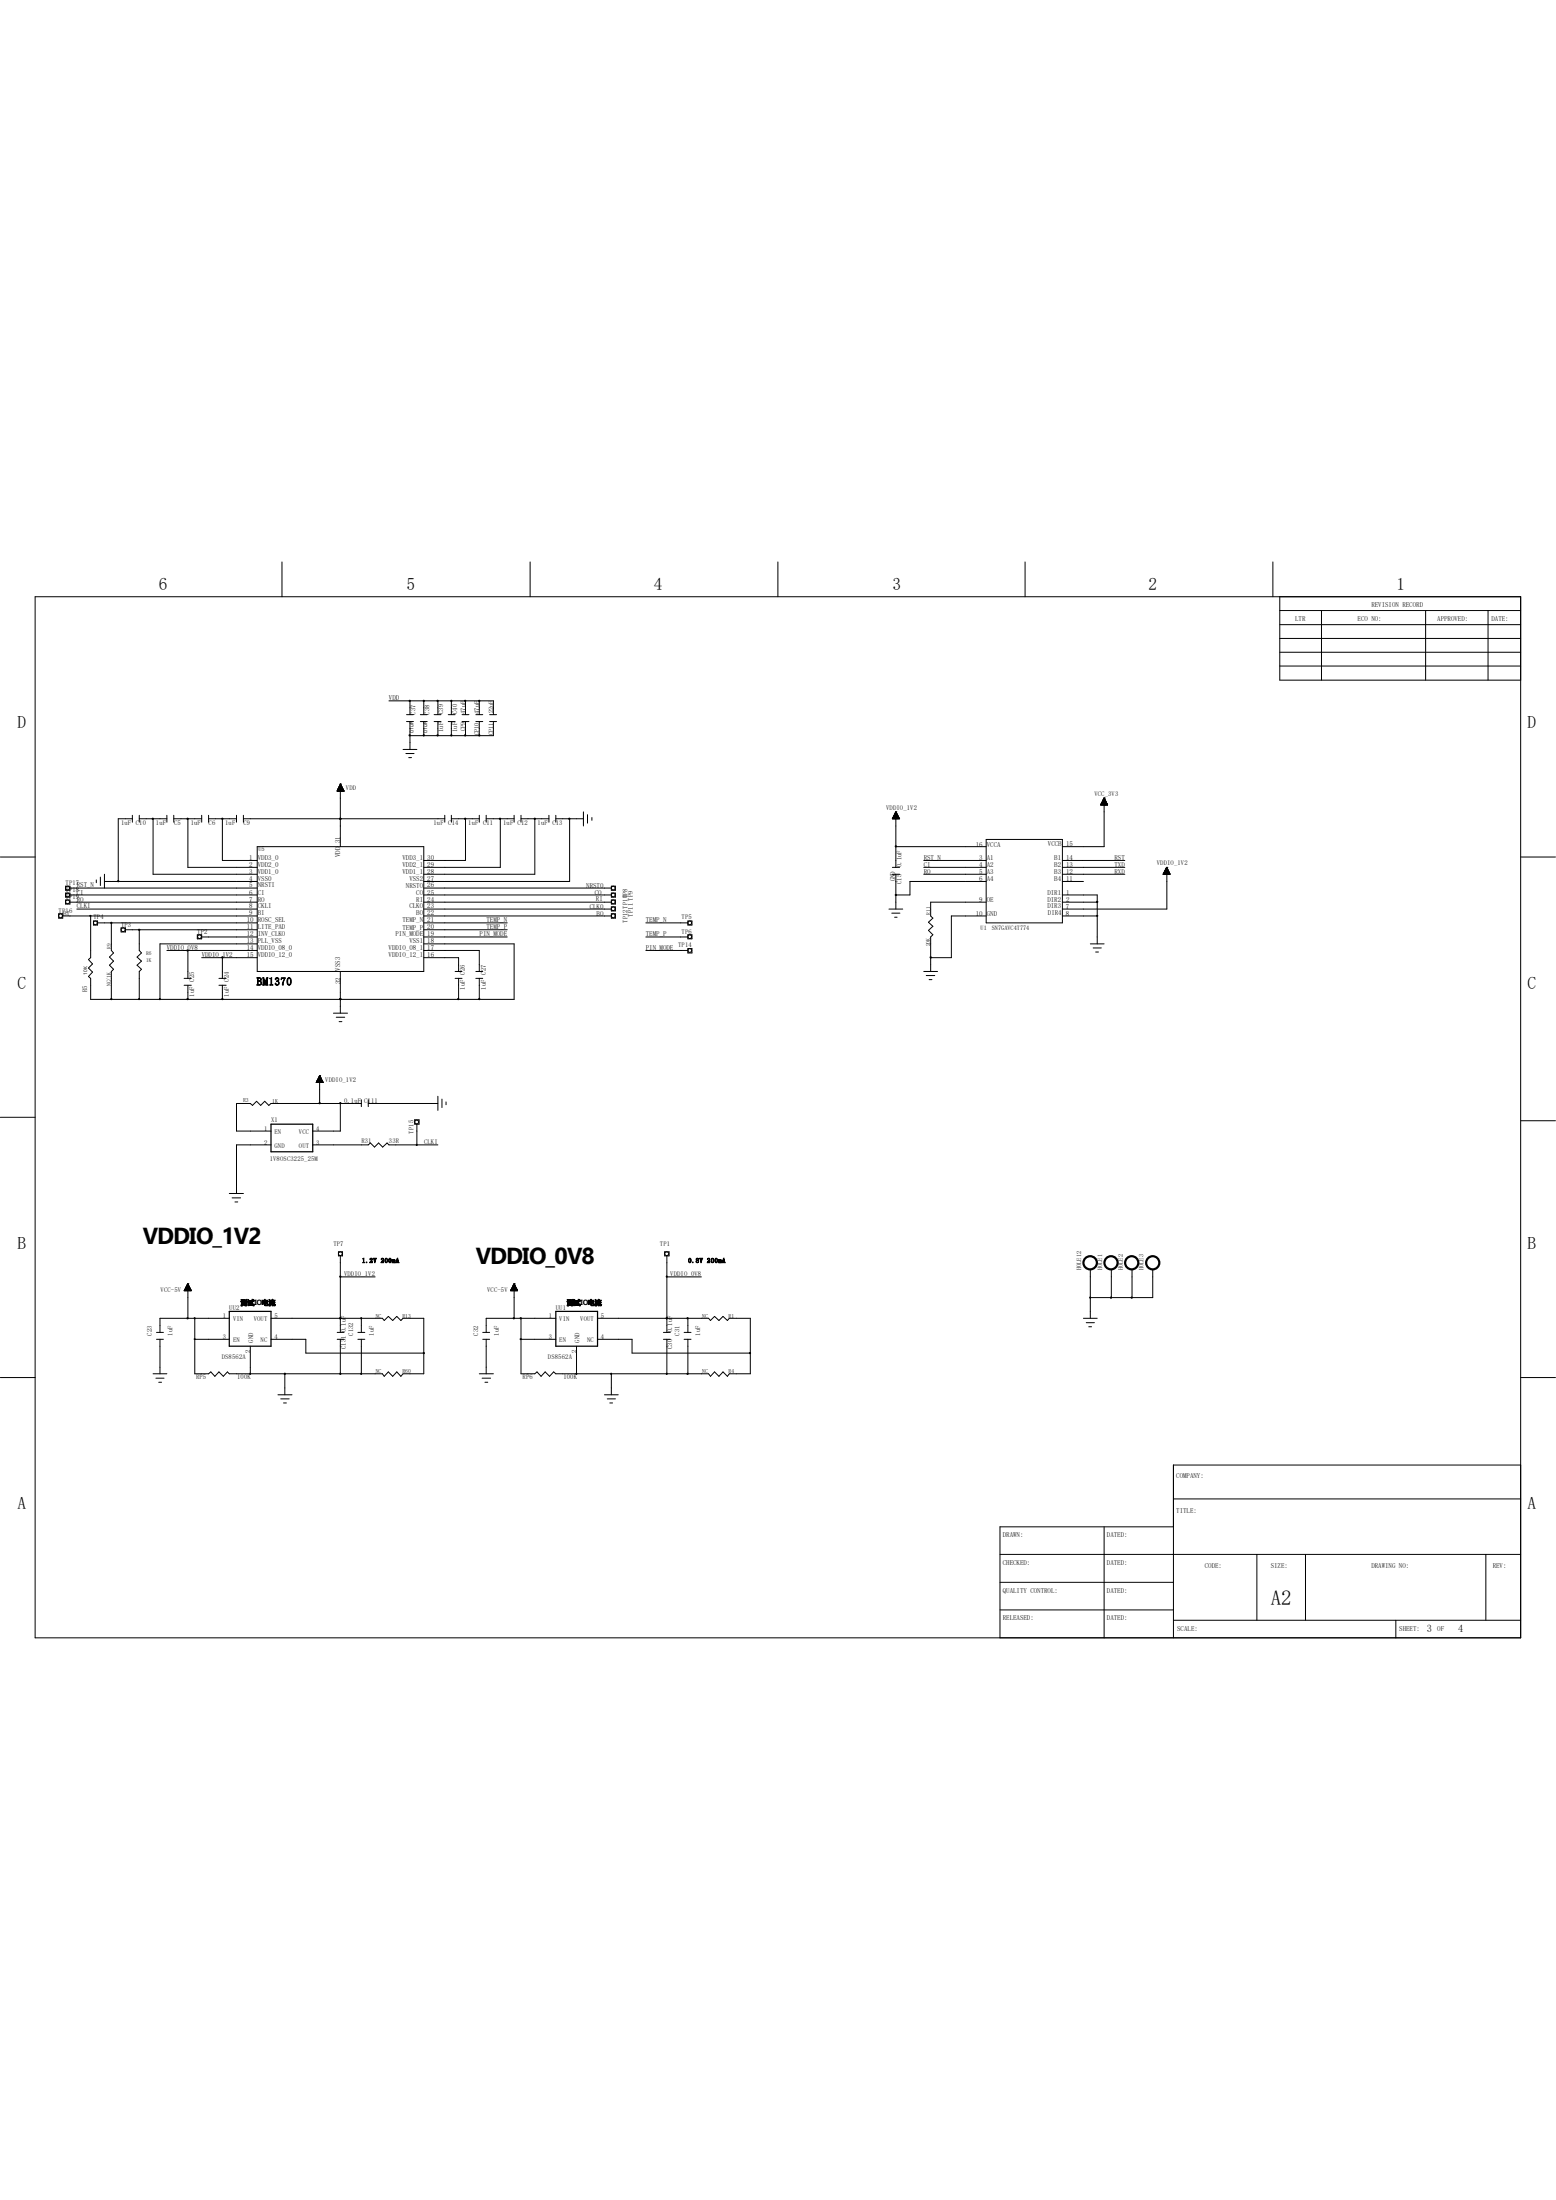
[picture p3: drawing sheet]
<svg xmlns="http://www.w3.org/2000/svg" width="210mm" height="297mm" viewBox="0 0 210 297" stroke-linecap="round" stroke-linejoin="round" font-family="sans-serif">
<g fill="none" stroke="#000" stroke-width=".13">
<path d="M38.1 75.9v4.7M71.5 75.9v4.7M105 75.9v4.7M138.3 75.9v4.7M171.8 75.9v4.7M4.7 80.6h200.5v140.5h-200.5zM52.5 94.6h14.1v1.9M54.9 96.5h.9M54.9 97.4h.9M55.3 94.6v1.9M55.3 97.4v3.8M56.7 96.5h1"/>
<path d="M56.7 97.4h1M57.2 94.6v1.9M57.2 97.4v1.9M58.6 96.5h.9M58.6 97.4h.9M59.1 94.6v1.9M59.1 97.4v1.9M60.5 96.5h.9M60.5 97.4h.9M60.9 94.6v1.9M60.9 97.4v1.9M62.4 96.5h.9"/>
<path d="M62.4 97.4h.9M62.8 94.6v1.9M62.8 97.4v1.9M64.2 96.5h1M64.2 97.4h1M64.7 94.6v1.9M64.7 97.4v1.9M66.1 96.5h.9M66.1 97.4h.9M66.6 97.4v1.9h-11.3M172.7 80.6v11.2h32.5M172.7 86.2h32.5"/>
<path d="M172.7 82.4h32.5M172.7 84.3h32.5M172.7 88.1h32.5M172.7 89.9h32.5M178.4 82.4v9.4M192.4 82.4v9.4M200.8 82.4v9.4M0 115.7h4.7M8.8 119.6h.6v.6h-.6zM9.4 119.9h25.3M13 118.8v.4M13.5 118.4v1.1"/>
<path d="M14.1 119h20.6M14.1 118v1.9M17.9 110.5h-1.9v8.5M17.9 110.1v.9M18.8 110.5h3.7M18.8 110.1v.9M20.7 110.5v7.5h14M22.5 110.1v.9M23.5 110.1v.9M23.5 110.5h3.7M25.4 110.5v6.6h9.3M27.2 110.1v.9"/>
<path d="M28.2 110.5h3.7M28.2 110.1v.9M30 110.5v5.7h4.7M31.9 110.1v.9M32.9 110.5h27.1M32.9 110.1v.9M34.7 114.3h22.5v16.8h-22.5zM45.5 106.8h.9M45.6 106.8v-.1h.8v.1M45.6 106.6h.8M45.6 106.6h.7v.2M45.6 106.5h.7v.3"/>
<path d="M45.6 106.4v.4M45.7 106.3v.5M45.7 106.4h.5v.4M45.7 106.4h.5M45.7 106.3h.5M45.7 106.3h.5v.5M45.8 106.3h.3M45.8 106.2h.3v.6M45.8 106.2v.6M45.8 106.2h.3M45.8 106.1h.3v.7M45.8 106v.8"/>
<path d="M45.9 106h.2M45.9 106h.1M45.9 105.8h.1M45.9 110.5h.1M45.9 105.8v8.5M45.9 105.8l-.4 1M45.9 105.8l.5 1h-.9M45.9 105.9h.1v.9M46 106h-.1v.8M46.1 106.1h-.3v.7M46.1 106.2v.6M46.3 106.6h-.7v.2"/>
<path d="M46.4 106.7h-.9v.1M54.4 101.2h1.9M54.8 101.7h1.1M55.2 102.3h.3M57.2 119.9h25.3M60 110.1v.9M60.9 110.5h3.8M60.9 110.1v.9M62.8 110.5v5.7h-5.6M64.7 110.1v.9M65.6 110.5h3.8M65.6 110.1v.9"/>
<path d="M67.5 110.5v6.6h-10.3M69.4 110.1v.9M70.3 110.5h3.8M70.3 110.1v.9M72.2 110.5v7.5h-15M74.1 110.1v.9M75 110.5h3.7M75 110.1v.9M76.9 110.5v8.5h-19.7M78.7 109.6v1.9M79.3 110v1.1M79.9 110.4v.3"/>
<path d="M82.5 119.6h.6v.6h-.6zM120.4 118h1M120.4 117.1h1M120.4 110.5h1M120.5 110.4h.8v.1M120.5 110.5v-.1h.8v.1M120.6 110.3h.7M120.6 110.5v-.2h.6v.2M120.6 110.2h.6M120.6 110.5v-.3h.6v.3M120.7 110.5v-.5h.5v.5M120.7 110h.4"/>
<path d="M120.8 109.9h.3v.6M120.8 110.5v-.6h.2v.6M120.8 109.8h.2M120.8 109.7v.8M120.9 109.7h.1M120.9 109.6h.1M120.9 109.6l.5 .9h-1M120.9 114.3h12.2M120.9 109.6v7.5M120.9 118v4.7M120.9 109.6l-.5 .9M120.9 109.7v.8"/>
<path d="M121 109.8v.7M121.1 109.9h-.4v.6M121.2 110.1h-.6v.4M124.7 118h8.4M124.7 117.1h8.4M124.7 116.2h8.4M133.1 119h-10.3v1.8h-1.9M133.1 113.3h10.3v11.3h-10.3zM143.4 119h2.8M143.4 118h8.4M143.4 117.1h8.4M143.4 116.2h8.4"/>
<path d="M148.6 108.6l.9 .1M148.6 108.6h.9M148.6 108.7v-.2h.8v.2M148.6 108.5h.8M148.7 108.4h.7v.3M148.7 108.4v.3M148.7 108.4h.7M148.7 108.7v-.4h.6v.4M148.8 108.3h.5M148.8 108.7v-.5h.5v.5M148.8 108.2h.5M148.8 108.1v.6"/>
<path d="M148.8 108.1h.4v.6M148.9 108h.3v.7M148.9 108h.2M148.9 107.9h.2v.8M148.9 107.9v.8M148.9 107.9h.2M149 107.9h.1v.8M149 107.8h.1M149 107.7v1M149 107.7h.1M149 107.7v6.6h-5.6M149 107.7l-.5 1h1"/>
<path d="M149 107.7l.5 1M149.1 107.8v.9M149.2 108.1h-.4v.6M157 118h.9M157 118v-.1h.9v.1M157.1 117.9h.7v.1M157.1 117.8h.7M157.1 118v-.2h.7v.2M157.1 117.7h.7M157.2 117.6h.5M157.2 118v-.4h.5v.4M157.2 117.6h.4"/>
<path d="M157.3 117.5h.3v.5M157.3 117.4h.3v.6M157.4 118v-.7h.1v.7M157.4 117.2h.1M157.4 117.1v.9M157.4 117.1h.1M157.5 117.1h.1M157.5 117.1v5.6h-14.1M157.5 117.1l-.5 .9h.9M157.5 117.1l.4 .9M157.6 117.3v.7M157.6 117.4h-.3v.6"/>
<path d="M157.6 117.3h-.3v.7M157.6 117.5h-.4v.5M157.7 117.7h-.6v.3M205.2 115.7h4.7M7.9 123.4h.6v.6h-.6zM8.5 123.7h26.2M8.8 120.6h.6v.5h-.6zM8.8 121.5h.6v.5h-.6zM9.4 120.8h25.3M9.4 121.8h25.3M10.4 122.7h24.3M12.1 123.6h.2l-.1 .1z"/>
<path d="M12.2 123.7v5.6l-.3 .2 .6 .6-.6 .6 .6 .5-.6 .6 .3 .3v2.8h57.2v-7.5h-12.2M12.6 124.3h.6v.6h-.6zM13.2 124.6h21.5M15 124.6v3.7l.3 .4-.5 .5 .5 .6-.5 .5 .5 .6-.3 .2v3.8M16.3 125.3h.6v.5h-.6zM16.9 125.5h17.8M18.7 134.8h.1v.2zM18.7 125.5h.1v.1zM18.8 125.5h.1M18.8 125.5v2.8l.3 .4-.6 .5 .6 .6-.6 .5 .6 .6-.3 .2v3.8M21.5 134.8h.1v.2zM22.5 128.3h12.2"/>
<path d="M24.8 132.1h1M24.8 133h1M25.4 128.3v3.8M25.4 133v1.9M26.6 126.2h.6v.5h-.6zM27.2 126.5h7.5M27.2 129.3h7.5M29.5 132.1h1M29.5 133h1M30 129.3v2.8M30 133v1.9M34.7 127.4h-13.1v7.5"/>
<path d="M45 136.8h1.9M45.4 137.3h1.1M45.8 137.9h.3M45.9 134.9h.1M45.9 131.1v5.7M57.2 128.3h7.5v2.8M57.2 129.3h4.7v1.8M57.2 120.8h25.3M57.2 121.8h25.3M57.2 122.7h25.3M57.2 123.7h25.3M57.2 124.6h11.3"/>
<path d="M57.2 125.5h11.3M57.2 126.5h11.3M61.4 132.1h1M61.4 131.1h1M61.9 132.1v2.8M64.2 132.1h1M64.2 131.1h1M64.7 132.1v2.8M82.5 120.6h.6v.5h-.6zM82.5 121.5h.6v.5h-.6zM82.5 122.4h.6v.6h-.6zM82.5 123.4h.6v.6h-.6z"/>
<path d="M87.2 124.6h5.6M87.2 126.5h5.6M87.2 128.3h5.6M92.8 124.3h.6v.6h-.6zM92.8 126.2h.6v.5h-.6zM92.8 128.1h.6v.6h-.6zM120 122.7h1.8M120.4 123.3h1.1M120.7 123.8h.4M124.7 131.1h1.8M125 131.7h1.2M125.4 132.2h.4"/>
<path d="M125.6 129.3h.1M133.1 121.8h-7.5v1.9l.3 .3-.6 .5 .6 .6-.6 .5 .6 .6-.3 .3v4.6M133.1 123.7h-4.7v5.6h-2.8M143.4 120.8h4.7v6.6M143.4 121.8h4.7M143.4 123.7h4.7M147.2 127.4h1.8M147.5 128h1.1M147.9 128.5h.4M148 123.6h.2l-.1 .1zM0 150.8h4.7M36.6 154.6h-4.7v6.5"/>
<path d="M42.2 154.6h7.5l.3-.3 .5 .6 .6-.6 .5 .6 .6-.6 .3 .3h6.6M42.7 146.1h.9M42.8 146.1v-.1h.7v.1M42.8 145.9h.7M42.8 146.1v-.2h.7v.2M42.8 145.8h.7M42.8 146.1v-.3h.6v.3M42.9 146.1v-.4h.5v.4M43 145.6h.3M43 145.5h.3M43 146.1v-.7h.3v.7M43.1 145.3h.1v.8"/>
<path d="M43.1 146.1v-.8h.1v.8M43.1 145.2h.1M43.1 145.2v3.8M43.1 145.2l.5 .9M43.1 145.2l-.4 .9h.9M43.3 145.5v.6M43.3 145.7h-.4v.4M43.3 145.6h-.3v.5M43.6 146v.1M43.6 146h-.9v.1M45.9 149v3.7h-3.7M48.8 149h-12.2l-.3 .2-.6-.5-.5 .5-.6-.5-.5 .5-.3-.2h-1.9v3.7h4.7"/>
<path d="M48.8 148.5v.9M49.7 148.5v.9M49.7 149h9.4M56 151.2h.6v.6h-.6zM56.2 154.5h.1l-.1 .1zM56.3 151.8v2.8M59.1 148v1.9M59.6 148.4v1.1M60.2 148.8v.3M205.2 151.3h4.7M21.1 179.9h1M24.9 174.2h.9"/>
<path d="M25 174.2v-.2h.7v.2M25 173.9h.7M25.1 173.9h.6v.3M25.1 173.9h.5v.3M25.1 173.8v.4M25.1 173.8h.5v.4M25.1 173.7v.5M25.1 173.7h.5M25.1 173.7h.4v.5M25.2 173.7h.3M25.2 173.6h.3v.6M25.2 173.6v.6"/>
<path d="M25.2 173.6h.3M25.2 173.5h.2M25.2 174.2v-.7h.2v.7M25.3 173.4v.8M25.3 173.4h.1M25.4 173.3h.1M25.4 173.3v4.7M25.4 173.3l-.6 .9h1M25.4 173.3l.4 .9M25.4 173.4l-.1 .8M25.7 174.1h-.8v.1M26.2 177.9h.1v.2z"/>
<path d="M26.3 178v7.5h1.9l.2-.3 .6 .6 .5-.6 .6 .6 .6-.6 .2 .3h20.7l.3 .3 .5-.6 .6 .6 .6-.6 .5 .6 .3-.3h2.8v-7.5h-2.8l-.3 .3-.5-.6-.6 .6-.6-.6-.5 .6-.3-.3h-15M30.9 178h-9.3v1.9M30.9 161.1h2M31.3 161.7h1.2M31.7 162.3h.4M45.5 179.9h.9M45.7 169h.5v.5h-.5zM45.9 178h.1M45.9 169.5v10.4M45.9 172.4h4.7M48.3 179.9h.9M48.7 177.9h.1l-.1 .2z"/>
<path d="M48.8 178v1.9M65.2 179.9h.9M68.9 174.2h.9M69 174.2v-.1h.8v.1M69 174.2v-.2h.8v.2M69 174.2v-.2h.7v.2M69 173.9h.7M69.1 174.2v-.3h.6v.3M69.1 173.9h.5v.3M69.1 173.8h.5M69.1 173.8v.4M69.2 173.7h.4"/>
<path d="M69.2 173.7h.4v.5M69.2 173.7v.5M69.3 173.6h.2M69.3 173.5h.2v.7M69.3 173.5v.7M69.3 173.5h.2M69.3 174.2v-.8h.1v.8M69.3 173.4v.8M69.4 173.4h.1M69.4 173.3h.1M69.4 173.3v4.7M69.4 173.3l.4 .9h-.9"/>
<path d="M69.4 173.3l-.5 .9M69.6 173.8v.4M69.8 174.2h-.9M70.3 178v7.5h1.9l.3-.3 .5 .6 .6-.6 .6 .6 .5-.6 .3 .3h20.6l.3 .3 .5-.6 .6 .6 .6-.6 .6 .6 .2-.3h2.9v-7.5h-2.9l-.2 .3-.6-.6-.6 .6-.6-.6-.5 .6-.3-.3h-15M75 178h-9.4v1.9M89.5 179.9h1M89.7 169h.6v.5h-.6zM89.9 172.3h.1v.1zM89.9 177.9h.1v.2zM90 178h.1M90 169.5v10.4M90 172.4h4.7"/>
<path d="M92.3 179.9h1M92.8 178v1.9M146.2 178h1.9M146.6 178.6h1.1M146.9 179.1h.4M147.1 175.1h.1l-.1 .2zM147.2 171.4v6.6M150 171.4v3.8M152.8 171.4v3.8M155.6 171.4v3.8h-8.4M0 186h4.7M20.7 185.5h1.8"/>
<path d="M21 186.1h1.1M21.1 180.8h1M21.4 186.6h.4M21.6 180.8v4.7M26.3 180.8h4.6M33.7 185.4h.1v.1zM33.8 181.7v3.8M36.6 180.8h4.7v1.9h15.9M37.5 188.3h1.9M37.9 188.8h1.1M38.3 189.4h.4M38.4 185.5v2.8"/>
<path d="M45.5 180.8h.9M45.9 180.8v4.7M48.3 180.8h.9M48.7 185.4h.1l-.1 .1zM48.8 180.8v4.7M64.7 185.5h1.9M65.1 186.1h1.1M65.2 180.8h.9M65.4 186.6h.4M65.6 180.8v4.7M70.2 180.7l.2 .1h-.1zM70.3 180.8h4.7"/>
<path d="M77.7 185.4h.1v.1zM77.8 181.7v3.8M80.6 180.8h4.7v1.9h16M81.6 188.3h1.8M82 188.8h1.1M82.3 189.4h.4M82.4 185.4h.1v.1zM82.5 185.5v2.8M89.5 180.8h1M89.9 185.4h.1v.1zM90 180.8v4.7M92.3 180.8h1"/>
<path d="M92.8 180.8v4.7M205.2 197.8h-46.8v23.3M205.2 186h4.7M135 209.8h70.2M135 213.6h23.4M135 217.3h23.4M149 206.1v15M158.4 218.7h46.8M158.4 202.4h46.8M158.4 206.1h-23.4v15M169.6 209.8v8.9M176.2 209.8v8.9"/>
<path d="M188.4 218.7v2.4M200.5 209.8v8.9"/>
<circle cx="55.3" cy="99.3" r=".08"/>
<circle cx="55.3" cy="94.6" r=".08"/>
<circle cx="57.2" cy="99.3" r=".08"/>
<circle cx="57.2" cy="94.6" r=".08"/>
<circle cx="59.1" cy="99.3" r=".08"/>
<circle cx="59.1" cy="94.6" r=".08"/>
<circle cx="60.9" cy="99.3" r=".08"/>
<circle cx="60.9" cy="94.6" r=".08"/>
<circle cx="62.8" cy="99.3" r=".08"/>
<circle cx="62.8" cy="94.6" r=".08"/>
<circle cx="64.7" cy="99.3" r=".08"/>
<circle cx="64.7" cy="94.6" r=".08"/>
<circle cx="9.1" cy="119.9" r=".27"/>
<circle cx="16" cy="119" r=".08"/>
<circle cx="20.6" cy="110.5" r=".08"/>
<circle cx="25.3" cy="110.5" r=".08"/>
<circle cx="30" cy="110.5" r=".08"/>
<circle cx="45.9" cy="110.5" r=".08"/>
<circle cx="62.8" cy="110.5" r=".08"/>
<circle cx="67.5" cy="110.5" r=".08"/>
<circle cx="72.2" cy="110.5" r=".08"/>
<circle cx="76.8" cy="110.5" r=".08"/>
<circle cx="82.8" cy="119.9" r=".25"/>
<circle cx="120.9" cy="114.3" r=".08"/>
<circle cx="8.2" cy="123.6" r=".27"/>
<circle cx="9.1" cy="120.8" r=".27"/>
<circle cx="9.1" cy="121.8" r=".27"/>
<circle cx="12.9" cy="124.6" r=".25"/>
<circle cx="15" cy="124.6" r=".08"/>
<circle cx="15" cy="134.9" r=".08"/>
<circle cx="16.6" cy="125.5" r=".27"/>
<circle cx="25.3" cy="134.9" r=".08"/>
<circle cx="25.3" cy="128.3" r=".08"/>
<circle cx="26.9" cy="126.4" r=".25"/>
<circle cx="30" cy="134.9" r=".08"/>
<circle cx="30" cy="129.2" r=".08"/>
<circle cx="45.9" cy="134.9" r=".08"/>
<circle cx="61.8" cy="134.9" r=".08"/>
<circle cx="64.7" cy="134.9" r=".08"/>
<circle cx="82.8" cy="123.6" r=".27"/>
<circle cx="82.8" cy="122.7" r=".25"/>
<circle cx="82.8" cy="120.8" r=".25"/>
<circle cx="82.8" cy="121.8" r=".25"/>
<circle cx="93.1" cy="126.4" r=".25"/>
<circle cx="93.1" cy="124.6" r=".25"/>
<circle cx="93.1" cy="128.3" r=".25"/>
<circle cx="120.9" cy="120.8" r=".08"/>
<circle cx="125.6" cy="129.2" r=".08"/>
<circle cx="148.1" cy="121.8" r=".08"/>
<circle cx="43.1" cy="148.9" r=".08"/>
<circle cx="45.9" cy="148.9" r=".08"/>
<circle cx="56.2" cy="151.5" r=".27"/>
<circle cx="25.3" cy="178" r=".08"/>
<circle cx="45.9" cy="169.2" r=".25"/>
<circle cx="45.9" cy="178" r=".08"/>
<circle cx="45.9" cy="172.3" r=".08"/>
<circle cx="69.3" cy="178" r=".08"/>
<circle cx="70.3" cy="178" r=".08"/>
<circle cx="90" cy="169.2" r=".27"/>
<circle cx="92.8" cy="178" r=".08"/>
<circle cx="149.9" cy="175.2" r=".08"/>
<circle cx="152.7" cy="175.2" r=".08"/>
<circle cx="26.3" cy="180.8" r=".06"/>
<circle cx="38.4" cy="185.5" r=".08"/>
<circle cx="45.9" cy="185.5" r=".08"/>
<circle cx="57.2" cy="182.7" r=".08"/>
<circle cx="92.8" cy="185.5" r=".08"/>
<circle cx="101.2" cy="182.7" r=".08"/>
</g>
<path d="M36.6 151.8h5.6v3.7h-5.6zM30.9 177h5.7v4.7h-5.7zM75 177h5.6v4.7h-5.6z" fill="none" stroke="#000" stroke-width=".17"/>
<g fill="none" stroke="#000" stroke-width=".3">
<circle cx="147.1" cy="170.5" r=".9"/>
<circle cx="149.9" cy="170.5" r=".89"/>
<circle cx="152.7" cy="170.5" r=".89"/>
<circle cx="155.6" cy="170.5" r=".89"/>
</g>
<g fill="#000">
<path d="M12.1 123.6h.2l-.1 .1z" fill-rule="evenodd"/>
<path d="M18.7 134.8h.1v.2z" fill-rule="evenodd"/>
<path d="M18.7 125.5h.1v.1z" fill-rule="evenodd"/>
<path d="M21.5 134.8h.1v.2z" fill-rule="evenodd"/>
<path d="M148 123.6h.2l-.1 .1z" fill-rule="evenodd"/>
<path d="M56.2 154.5h.1l-.1 .1z" fill-rule="evenodd"/>
<path d="M26.2 177.9h.1v.2z" fill-rule="evenodd"/>
<path d="M48.7 177.9h.1l-.1 .2z" fill-rule="evenodd"/>
<path d="M89.9 172.3h.1v.1z" fill-rule="evenodd"/>
<path d="M89.9 177.9h.1v.2z" fill-rule="evenodd"/>
<path d="M89.9 177.9h.1v.2z" fill-rule="evenodd"/>
<path d="M147.1 175.1h.1l-.1 .2z" fill-rule="evenodd"/>
<path d="M33.7 185.4h.1v.1z" fill-rule="evenodd"/>
<path d="M48.7 185.4h.1l-.1 .1z" fill-rule="evenodd"/>
<path d="M70.2 180.7l.2 .1h-.1z" fill-rule="evenodd"/>
<path d="M77.7 185.4h.1v.1z" fill-rule="evenodd"/>
<path d="M82.4 185.4h.1v.1z" fill-rule="evenodd"/>
<path d="M89.9 185.4h.1v.1z" fill-rule="evenodd"/>
<circle cx="55.3" cy="99.3" r=".08"/>
<circle cx="55.3" cy="94.6" r=".08"/>
<circle cx="57.2" cy="99.3" r=".08"/>
<circle cx="57.2" cy="94.6" r=".08"/>
<circle cx="59.1" cy="99.3" r=".08"/>
<circle cx="59.1" cy="94.6" r=".08"/>
<circle cx="60.9" cy="99.3" r=".08"/>
<circle cx="60.9" cy="94.6" r=".08"/>
<circle cx="62.8" cy="99.3" r=".08"/>
<circle cx="62.8" cy="94.6" r=".08"/>
<circle cx="64.7" cy="99.3" r=".08"/>
<circle cx="64.7" cy="94.6" r=".08"/>
<circle cx="16" cy="119" r=".08"/>
<circle cx="20.6" cy="110.5" r=".08"/>
<circle cx="25.3" cy="110.5" r=".08"/>
<circle cx="30" cy="110.5" r=".08"/>
<circle cx="45.9" cy="110.5" r=".08"/>
<circle cx="62.8" cy="110.5" r=".08"/>
<circle cx="67.5" cy="110.5" r=".08"/>
<circle cx="72.2" cy="110.5" r=".08"/>
<circle cx="76.8" cy="110.5" r=".08"/>
<circle cx="120.9" cy="114.3" r=".08"/>
<circle cx="15" cy="124.6" r=".08"/>
<circle cx="15" cy="134.9" r=".08"/>
<circle cx="25.3" cy="134.9" r=".08"/>
<circle cx="25.3" cy="128.3" r=".08"/>
<circle cx="30" cy="134.9" r=".08"/>
<circle cx="30" cy="129.2" r=".08"/>
<circle cx="45.9" cy="134.9" r=".08"/>
<circle cx="61.8" cy="134.9" r=".08"/>
<circle cx="64.7" cy="134.9" r=".08"/>
<circle cx="120.9" cy="120.8" r=".08"/>
<circle cx="125.6" cy="129.2" r=".08"/>
<circle cx="148.1" cy="121.8" r=".08"/>
<circle cx="43.1" cy="148.9" r=".08"/>
<circle cx="45.9" cy="148.9" r=".08"/>
<circle cx="25.3" cy="178" r=".08"/>
<circle cx="45.9" cy="178" r=".08"/>
<circle cx="45.9" cy="172.3" r=".08"/>
<circle cx="69.3" cy="178" r=".08"/>
<circle cx="70.3" cy="178" r=".08"/>
<circle cx="92.8" cy="178" r=".08"/>
<circle cx="149.9" cy="175.2" r=".08"/>
<circle cx="152.7" cy="175.2" r=".08"/>
<circle cx="26.3" cy="180.8" r=".06"/>
<circle cx="38.4" cy="185.5" r=".08"/>
<circle cx="45.9" cy="185.5" r=".08"/>
<circle cx="57.2" cy="182.7" r=".08"/>
<circle cx="92.8" cy="185.5" r=".08"/>
<circle cx="101.2" cy="182.7" r=".08"/>
</g>
<g font-size="3.1">
<text x="19.3" y="167.9">VDDIO_1V2</text>
<text x="64.2" y="170.7">VDDIO_0V8</text>
</g>
<text font-size="2.8" x="171.5" y="216.7">A2</text>
<g font-size="2.3">
<text x="21.4" y="79.6">6</text>
<text x="54.9" y="79.6">5</text>
<text x="88.2" y="79.6">4</text>
<text x="120.4" y="79.6">3</text>
<text x="155" y="79.6">2</text>
<text x="188.5" y="79.6">1</text>
<text x="2.4" y="98.3">D</text>
<text x="206.2" y="98.3">D</text>
<text x="2.4" y="133.5">C</text>
<text x="206.2" y="133.5">C</text>
<text x="2.4" y="168.7">B</text>
<text x="206.2" y="168.7">B</text>
<text x="2.4" y="203.8">A</text>
<text x="206.2" y="203.8">A</text>
</g>
<text font-size="1.5" x="34.6" y="133">BM1370</text>
<g font-size="1.4">
<text x="192.6" y="220.3">3</text>
<text x="196.8" y="220.3">4</text>
</g>
<g font-size=".9">
<text x="174.8" y="83.8">LTR</text>
<text x="183.2" y="83.8">ECO NO:</text>
<text x="185.1" y="82">REVISION RECORD</text>
<text x="194" y="83.8">APPROVED:</text>
<text x="201.3" y="83.8">DATE:</text>
<text x="52.5" y="94.5">VDD</text>
<text x="56.1" y="96.5" transform="rotate(-90 56.1 96.5)">C37</text>
<text x="58" y="96.5" transform="rotate(-90 58 96.5)">C38</text>
<text x="59.8" y="98.8" transform="rotate(-90 59.8 98.8)">1uF</text>
<text x="59.8" y="96.4" transform="rotate(-90 59.8 96.4)">C39</text>
<text x="61.7" y="98.8" transform="rotate(-90 61.7 98.8)">1uF</text>
<text x="61.7" y="96.4" transform="rotate(-90 61.7 96.4)">C40</text>
<text x="62.8" y="96.4" transform="rotate(-90 62.8 96.4)">47uF</text>
<text x="64.7" y="96.4" transform="rotate(-90 64.7 96.4)">47uF</text>
<text x="46.7" y="106.7">VDD</text>
<text x="147.7" y="107.4">VCC_3V3</text>
<text x="16.3" y="111.4">1uF C10</text>
<text x="21" y="111.4">1uF</text>
<text x="23.5" y="111.4">C5</text>
<text x="25.7" y="111.4">1uF</text>
<text x="28.2" y="111.4">C6</text>
<text x="30.4" y="111.4">1uF</text>
<text x="32.9" y="111.4">C9</text>
<text x="45.9" y="113.8" transform="rotate(-90 45.9 113.8)">31</text>
<text x="58.5" y="111.4">1uF C14</text>
<text x="63.2" y="111.4">1uF C11</text>
<text x="67.9" y="111.4">1uF C12</text>
<text x="72.6" y="111.4">1uF C13</text>
<text x="119.6" y="109.3">VDDIO_1V2</text>
<text x="8.8" y="119.5">TP17</text>
<text x="10.4" y="119.8">RST_N</text>
<text x="33.6" y="119.8">5</text>
<text x="33.6" y="118.9">4</text>
<text x="33.6" y="117.9">3</text>
<text x="33.6" y="117">2</text>
<text x="33.6" y="116.1">1</text>
<text x="34.8" y="119.8">NRSTI</text>
<text x="34.8" y="118.9">VSS0</text>
<text x="34.8" y="117.9">VDD1_0</text>
<text x="34.8" y="117">VDD2_0</text>
<text x="34.8" y="116.1">VDD3_0</text>
<text x="45.9" y="115.7" transform="rotate(-90 45.9 115.7)">VDD</text>
<text x="54.3" y="117.9">VDD1_1</text>
<text x="54.3" y="117">VDD2_1</text>
<text x="54.3" y="116.1">VDD3_1</text>
<text x="54.8" y="119.9">NRSTO</text>
<text x="55.2" y="118.9">VSS2</text>
<text x="57.7" y="119.8">26</text>
<text x="57.7" y="118.9">27</text>
<text x="57.7" y="117.9">28</text>
<text x="57.7" y="117">29</text>
<text x="57.7" y="116.1">30</text>
<text x="79.1" y="119.8">NRST0</text>
<text x="120.8" y="119" transform="rotate(-90 120.8 119)">GND</text>
<text x="121.7" y="119.3" transform="rotate(-90 121.7 119.3)">C15</text>
<text x="121.7" y="117.1" transform="rotate(-90 121.7 117.1)">0.1uF</text>
<text x="124.7" y="116.1">RST_N</text>
<text x="124.7" y="117">CI</text>
<text x="124.7" y="117.9">RO</text>
<text x="131.7" y="114.3">16</text>
<text x="132.2" y="116.2">3</text>
<text x="132.2" y="117.1">4</text>
<text x="132.2" y="118">5</text>
<text x="132.2" y="119">6</text>
<text x="133.2" y="114.3">VCCA</text>
<text x="133.2" y="116.2">A1</text>
<text x="133.2" y="117.1">A2</text>
<text x="133.2" y="118">A3</text>
<text x="133.2" y="119">A4</text>
<text x="141.4" y="114.2">VCCB</text>
<text x="142.3" y="119">B4</text>
<text x="142.3" y="118">B3</text>
<text x="142.3" y="117.1">B2</text>
<text x="142.3" y="116.1">B1</text>
<text x="143.9" y="119">11</text>
<text x="143.9" y="118">12</text>
<text x="143.9" y="117.1">13</text>
<text x="143.9" y="116.1">14</text>
<text x="143.9" y="114.2">15</text>
<text x="150.4" y="116.1">RST</text>
<text x="150.4" y="117">TXD</text>
<text x="150.4" y="117.9">RXD</text>
<text x="156.1" y="116.8">VDDIO_1V2</text>
<text x="7.9" y="123.2">TP16</text>
<text x="8.5" y="123.7">BI</text>
<text x="8.8" y="120.4">TP18</text>
<text x="8.8" y="121.3">TP19</text>
<text x="10.4" y="122.6">CLKI</text>
<text x="10.4" y="121.7">RO</text>
<text x="10.4" y="120.8">CI</text>
<text x="12.6" y="124.1">TP4</text>
<text x="16.3" y="125.1">TP3</text>
<text x="33.3" y="124.5">10</text>
<text x="33.3" y="125.4">11</text>
<text x="33.6" y="120.8">6</text>
<text x="33.6" y="121.7">7</text>
<text x="33.6" y="122.6">8</text>
<text x="33.6" y="123.6">9</text>
<text x="34.8" y="120.8">CI</text>
<text x="34.8" y="121.7">RO</text>
<text x="34.8" y="122.6">CKLI</text>
<text x="34.8" y="123.6">BI</text>
<text x="34.8" y="124.5">ROSC_SEL</text>
<text x="34.8" y="125.4">LITE_PAD</text>
<text x="54.3" y="124.5">TEMP_N</text>
<text x="54.3" y="125.5">TEMP_P</text>
<text x="55.2" y="122.6">CLKO</text>
<text x="56.2" y="120.8">CO</text>
<text x="56.2" y="121.7">RI</text>
<text x="56.2" y="123.6">BO</text>
<text x="57.7" y="120.8">25</text>
<text x="57.7" y="121.7">24</text>
<text x="57.7" y="122.6">23</text>
<text x="57.7" y="123.6">22</text>
<text x="57.7" y="124.5">21</text>
<text x="57.7" y="125.4">20</text>
<text x="65.7" y="124.5">TEMP_N</text>
<text x="65.7" y="125.4">TEMP_P</text>
<text x="79.6" y="122.7">CLK0</text>
<text x="80.3" y="120.8">CO</text>
<text x="80.4" y="121.6">RI</text>
<text x="80.5" y="123.6">BO</text>
<text x="84.7" y="124.6" transform="rotate(-90 84.7 124.6)">TP12TP1TP8</text>
<text x="84.7" y="121.3" transform="rotate(-90 84.7 121.3)">0</text>
<text x="85.4" y="123.7" transform="rotate(-90 85.4 123.7)">TP11 TP9</text>
<text x="87.2" y="124.5">TEMP_N</text>
<text x="92" y="124.1">TP5</text>
<text x="131.7" y="123.7">10</text>
<text x="132.2" y="121.8">9</text>
<text x="133.2" y="121.8">OE</text>
<text x="133.2" y="123.7">GND</text>
<text x="141.4" y="121.8">DIR2</text>
<text x="141.4" y="120.8">DIR1</text>
<text x="141.4" y="122.6">DIR3</text>
<text x="141.4" y="123.6">DIR4</text>
<text x="143.8" y="123.7">8</text>
<text x="143.8" y="122.7">7</text>
<text x="143.9" y="121.8">2</text>
<text x="143.9" y="120.9">1</text>
<text x="22.5" y="128.3">VDDIO_0V8</text>
<text x="26.6" y="126">TP2</text>
<text x="27.2" y="129.2">VDDIO_1V2</text>
<text x="33.3" y="129.2">15</text>
<text x="33.3" y="126.4">12</text>
<text x="33.3" y="127.3">13</text>
<text x="33.3" y="128.3">14</text>
<text x="34.8" y="129.2">VDDIO_12_0</text>
<text x="34.8" y="126.4">INV_CLKO</text>
<text x="34.8" y="127.3">PLL_VSS</text>
<text x="34.8" y="128.3">VDDIO_08_0</text>
<text x="45.9" y="131.1" transform="rotate(-90 45.9 131.1)">VSS3</text>
<text x="52.5" y="128.3">VDDIO_08_1</text>
<text x="52.5" y="129.2">VDDIO_12_1</text>
<text x="53.4" y="126.4">PIN_MODE</text>
<text x="55.2" y="127.3">VSS1</text>
<text x="57.7" y="126.4">19</text>
<text x="57.7" y="127.3">18</text>
<text x="57.7" y="128.3">17</text>
<text x="57.7" y="129.2">16</text>
<text x="64.7" y="126.4">PIN_MODE</text>
<text x="87.2" y="128.3">PIN_MODE</text>
<text x="87.2" y="126.4">TEMP_P</text>
<text x="91.5" y="127.9">TP14</text>
<text x="92" y="126">TP6</text>
<text x="11.8" y="134" transform="rotate(-90 11.8 134)">R5</text>
<text x="26.2" y="134.5" transform="rotate(-90 26.2 134.5)">1uF C25</text>
<text x="30.9" y="134.5" transform="rotate(-90 30.9 134.5)">1uF C24</text>
<text x="46" y="132.8" transform="rotate(-90 46 132.8)">32</text>
<text x="62.7" y="133.6" transform="rotate(-90 62.7 133.6)">1uF C26</text>
<text x="65.6" y="133.6" transform="rotate(-90 65.6 133.6)">1uF C27</text>
<text x="43.9" y="146">VDDIO_1V2</text>
<text x="46.4" y="149">0.1uF C111</text>
<text x="35.6" y="152.7">1</text>
<text x="35.6" y="154.6">2</text>
<text x="36.6" y="151.5">X1</text>
<text x="37" y="153.1">EN</text>
<text x="37" y="154.9">GND</text>
<text x="40.3" y="153.1">VCC</text>
<text x="40.3" y="154.9">OUT</text>
<text x="42.7" y="152.7">4</text>
<text x="42.7" y="154.6">3</text>
<text x="48.8" y="154.3">R31</text>
<text x="52.5" y="154.3">33R</text>
<text x="55.8" y="153" transform="rotate(-90 55.8 153)">TP15</text>
<text x="57.2" y="154.5">CLKI</text>
<text x="36.4" y="156.7">1V8OSC3225_25M</text>
<text x="45" y="168.1">TP7</text>
<text x="46.4" y="172.3">VDDIO_1V2</text>
<text x="48.9" y="170.5">1.2V 200mA</text>
<text x="89.1" y="168.1">TP1</text>
<text x="90.5" y="172.3">VDDIO_0V8</text>
<text x="92.9" y="170.5">0.8V 200mA</text>
<text x="21.7" y="174.4">VCC-5V</text>
<text x="30.1" y="178">1</text>
<text x="30.9" y="176.8">UU2</text>
<text x="31.5" y="178.4">VIN</text>
<text x="32.5" y="176.2">测试IO电流</text>
<text x="34.2" y="178.4">VOUT</text>
<text x="37" y="178">5</text>
<text x="46.7" y="179.9" transform="rotate(-90 46.7 179.9)">0.1uF</text>
<text x="65.7" y="174.4">VCC-5V</text>
<text x="74.1" y="178">1</text>
<text x="75" y="176.8">UU1</text>
<text x="75.5" y="178.4">VIN</text>
<text x="76.5" y="176.2">测试IO电流</text>
<text x="78.3" y="178.4">VOUT</text>
<text x="81.1" y="178">5</text>
<text x="90.7" y="179.9" transform="rotate(-90 90.7 179.9)">0.1uF</text>
<text x="20.5" y="180.3" transform="rotate(-90 20.5 180.3)">C23</text>
<text x="23.3" y="180.3" transform="rotate(-90 23.3 180.3)">1uF</text>
<text x="29.9" y="183.5">DS8562A</text>
<text x="30.1" y="180.8">3</text>
<text x="31.5" y="181.2">EN</text>
<text x="33.8" y="182.7" transform="rotate(-90 33.8 182.7)">2</text>
<text x="34.2" y="181.3" transform="rotate(-90 34.2 181.3)">GND</text>
<text x="35.2" y="181.2">NC</text>
<text x="37" y="180.8">4</text>
<text x="46.7" y="182.1" transform="rotate(-90 46.7 182.1)">C131</text>
<text x="47.7" y="180.3" transform="rotate(-90 47.7 180.3)">C132</text>
<text x="50.5" y="180.3" transform="rotate(-90 50.5 180.3)">1uF</text>
<text x="64.5" y="180.3" transform="rotate(-90 64.5 180.3)">C32</text>
<text x="67.3" y="180.3" transform="rotate(-90 67.3 180.3)">1uF</text>
<text x="74" y="183.5">DS8562A</text>
<text x="74.1" y="180.8">3</text>
<text x="75.5" y="181.2">EN</text>
<text x="77.8" y="182.7" transform="rotate(-90 77.8 182.7)">2</text>
<text x="78.2" y="181.3" transform="rotate(-90 78.2 181.3)">GND</text>
<text x="79.2" y="181.2">NC</text>
<text x="81.1" y="180.8">4</text>
<text x="90.7" y="182.1" transform="rotate(-90 90.7 182.1)">C30</text>
<text x="91.7" y="180.3" transform="rotate(-90 91.7 180.3)">C31</text>
<text x="94.5" y="180.3" transform="rotate(-90 94.5 180.3)">1uF</text>
<text x="26.5" y="186.2">RP5</text>
<text x="32" y="186.2">100K</text>
<text x="70.5" y="186.2">RP6</text>
<text x="76" y="186.2">100K</text>
<text x="158.7" y="199.6">COMPANY:</text>
<text x="135.3" y="207.5">DRAWN:</text>
<text x="149.4" y="207.5">DATED:</text>
<text x="158.7" y="204.2">TITLE:</text>
<text x="135.3" y="211.2">CHECKED:</text>
<text x="135.3" y="215">QUALITY CONTROL:</text>
<text x="149.4" y="211.2">DATED:</text>
<text x="149.4" y="215">DATED:</text>
<text x="162.6" y="211.7">CODE:</text>
<text x="171.5" y="211.7">SIZE:</text>
<text x="185.1" y="211.7">DRAWING NO:</text>
<text x="201.5" y="211.7">REV:</text>
<text x="135.3" y="218.7">RELEASED:</text>
<text x="149.4" y="218.7">DATED:</text>
<text x="158.9" y="220.1">SCALE:</text>
<text x="188.8" y="220.1">SHEET:</text>
<text x="194" y="220.1">OF</text>
</g>
<g font-size=".8">
<text x="62.8" y="98.7" transform="rotate(-90 62.8 98.7)">CP9</text>
<text x="64.6" y="99.2" transform="rotate(-90 64.6 99.2)">CP10</text>
<text x="66.5" y="99.2" transform="rotate(-90 66.5 99.2)">CP11</text>
<text x="66.5" y="96.3" transform="rotate(-90 66.5 96.3)">22uF</text>
<text x="34.9" y="114.9">U5</text>
<text x="132.3" y="125.6">U1</text>
<text x="133.9" y="125.6">SN7GAVC4T774</text>
<text x="125.5" y="127.8" transform="rotate(-90 125.5 127.8)">20K</text>
<text x="14.9" y="133.1" transform="rotate(-90 14.9 133.1)">NC/1K</text>
<text x="32.8" y="148.8">R3</text>
<text x="36.7" y="148.8">1K</text>
<text x="145.9" y="171.4" transform="rotate(-90 145.9 171.4)">HOLE12</text>
<text x="148.8" y="171.4" transform="rotate(-90 148.8 171.4)">HOLE1</text>
<text x="151.6" y="171.4" transform="rotate(-90 151.6 171.4)">HOLE2</text>
<text x="154.3" y="171.4" transform="rotate(-90 154.3 171.4)">HOLE3</text>
<text x="50.7" y="177.9">NC</text>
<text x="54.3" y="177.9">R13</text>
<text x="94.8" y="177.9">NC</text>
<text x="98.3" y="177.9">R1</text>
<text x="50.7" y="185.4">NC</text>
<text x="54.3" y="185.4">R60</text>
<text x="94.8" y="185.4">NC</text>
<text x="98.3" y="185.4">R4</text>
</g>
<g font-size=".7">
<text x="55.8" y="99" transform="rotate(-90 55.8 99)">0.1uF</text>
<text x="57.7" y="99" transform="rotate(-90 57.7 99)">0.1uF</text>
<text x="125.5" y="123.5" transform="rotate(-90 125.5 123.5)">R11</text>
<text x="11.8" y="131.6" transform="rotate(-90 11.8 131.6)">10K</text>
<text x="14.9" y="128.1" transform="rotate(-90 14.9 128.1)">R9</text>
<text x="19.7" y="128.9">R6</text>
<text x="19.7" y="129.8">1K</text>
</g>
</svg>
